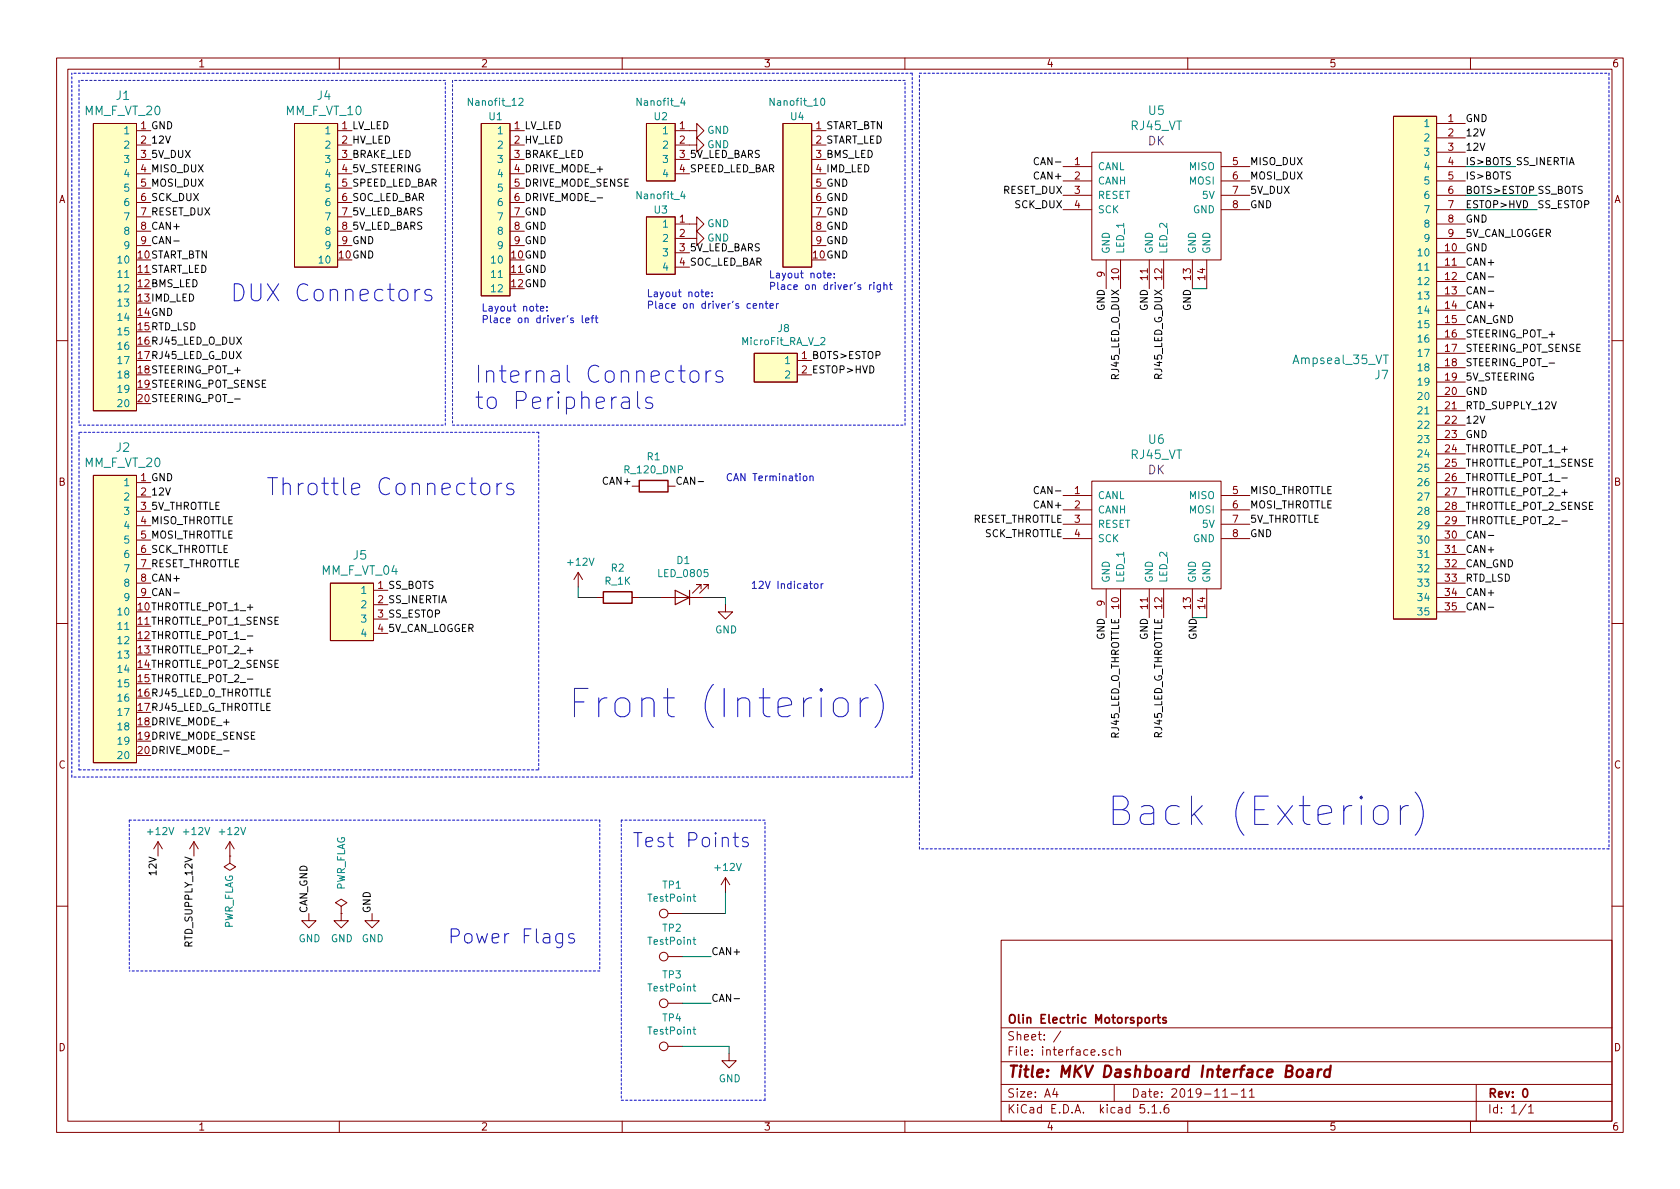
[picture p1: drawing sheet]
<svg xmlns="http://www.w3.org/2000/svg" width="297mm" height="210mm" viewBox="0 0 297 210" stroke-linecap="round" stroke-linejoin="round" font-family="sans-serif">
<g fill="none" stroke="#840000" stroke-width=".18">
<path d="M10 10.3h277v189.9h-277zM12 12.2h273v186.1h-273zM60 10.3v1.9M110 10.3v1.9M160 10.3v1.9M210 10.3v1.9M260 10.3v1.9M16.5 21.8h7.6v50.8h-7.6zM24.1 23.1h2.6M24.1 25.6h2.6M24.1 28.2h2.6M24.1 30.7h2.6"/>
<path d="M24.1 33.3h2.6M24.1 35.8h2.6M24.1 38.3h2.6M52.1 21.8h7.6v25.4h-7.6zM59.7 23.1h2.5M59.7 25.6h2.5M59.7 28.2h2.5M59.7 30.7h2.5M59.7 33.3h2.5M59.7 35.8h2.5M59.7 38.3h2.5M85.1 21.8h5.1v30.5h-5.1z"/>
<path d="M90.2 23.1h2.5M90.2 25.6h2.5M90.2 28.2h2.5M90.2 30.7h2.5M90.2 33.3h2.5M90.2 35.8h2.5M90.2 38.3h2.5M114.3 21.8h5.1v10.2h-5.1zM114.3 38.3h5.1v10.2h-5.1zM119.4 39.6h3.8v-1.3l1.3 1.3-1.3 1.3v-1.3M119.4 25.6h3.8v-1.2l1.3 1.2-1.3 1.3v-1.3M119.4 23.1h3.8v-1.3l1.3 1.3-1.3 1.3v-1.3"/>
<path d="M119.4 28.2h2.5M119.4 30.7h2.5M138.4 21.8h5.1v25.4h-5.1zM143.5 23.1h2.5M143.5 25.6h2.5M143.5 28.2h2.5M143.5 30.7h2.5M143.5 33.3h2.5M143.5 35.8h2.5M143.5 38.3h2.5M188 29.5h5M188 32h5"/>
<path d="M188 34.5h5M188 37.1h5M193 26.9h22.9v19.1h-22.9zM215.9 29.5h5.1M215.9 32h5.1M215.9 34.5h5.1M215.9 37.1h5.1M246.4 20.6h7.6v88.9h-7.6zM254 29.5h5.1M254 32h5.1M254 34.5h5.1M254 37.1h5.1"/>
<path d="M254 21.8h5.1M254 24.4h5.1M254 26.9h5.1M254 39.6h5.1M24.1 40.9h2.6M24.1 43.4h2.6M59.7 40.9h2.5M59.7 43.4h2.5M90.2 40.9h2.5M90.2 43.4h2.5M119.4 42.2h3.8v-1.3l1.3 1.3-1.3 1.2v-1.2M119.4 44.7h2.5"/>
<path d="M119.4 47.2h2.5M143.5 40.9h2.5M143.5 43.4h2.5M195.6 46v5M198.1 46v5M203.2 46v5M205.7 46v5M210.8 46v5M213.4 46v5M254 44.7h5.1M254 47.2h5.1M254 49.8h5.1"/>
<path d="M254 52.3h5.1M254 54.9h5.1M254 57.4h5.1M254 59.9h5.1M254 42.2h5.1M10 60.2h2M133.3 62.5h7.7v5.1h-7.7zM141 63.7h2.5M141 66.3h2.5M254 62.5h5.1M254 65h5.1M254 67.6h5.1"/>
<path d="M254 70.1h5.1M254 72.6h5.1M254 75.2h5.1M254 77.7h5.1M285 60.2h2M16.5 84.1h7.6v50.8h-7.6zM24.1 85.3h2.6M24.1 87.9h2.6M24.1 90.4h2.6M24.1 93h2.6M24.1 95.5h2.6M24.1 98h2.6"/>
<path d="M111.8 86h1.2M118.1 86h1.3M188 87.6h5M188 90.2h5M188 92.7h5M188 95.2h5M193 85.1h22.9v19h-22.9zM215.9 87.6h5.1M215.9 90.2h5.1M215.9 92.7h5.1M215.9 95.2h5.1M254 85.3h5.1"/>
<path d="M254 87.9h5.1M254 90.4h5.1M254 93h5.1M254 95.5h5.1M254 98h5.1M254 80.3h5.1M254 82.8h5.1M10 110.3h2M24.1 105.7h2.6M24.1 100.6h2.6M24.1 103.1h2.6M58.4 103.1h7.6v10.2h-7.6z"/>
<path d="M66 104.4h2.6M66 106.9h2.6M66 109.5h2.6M66 112h2.6M102.2 101.2l-.7 1.3M102.2 101.2v2.6M102.2 101.2l.8 1.3M105.4 105.7h1.3M111.8 105.7h1.2M116.8 105.7h7.7M124 104.1v-.7h-.8h.8l-1.6 1.5M125.2 104.1v-.7h-.7h.7l-1.5 1.5"/>
<path d="M128.3 106.9v1.3h1.2l-1.2 1.3-1.3-1.3h1.3M195.6 104.1v5.1M198.1 104.1v5.1M203.2 104.1v5.1M205.7 104.1v5.1M210.8 104.1v5.1M213.4 104.1v5.1M254 105.7h5.1M254 100.6h5.1M254 103.1h5.1M254 108.2h5.1M285 110.3h2"/>
<path d="M27.9 148.8l-.7 1.3M27.9 148.8v2.6M27.9 148.8l.8 1.3M34.3 148.8l-.8 1.3M34.3 148.8v2.6M34.3 148.8l.8 1.3M40.6 151.4v1.2l1.1 .7-1.1 .6-1-.6 1-.7M40.6 151.4h.1M40.6 148.8l-.7 1.3M40.6 148.8v2.6M40.6 148.8l.8 1.3M128.3 155.2l-.8 1.3"/>
<path d="M128.3 155.2v2.5M128.3 155.2l.7 1.3M10 160.2h2M54.6 161.5v1.3h1.3l-1.3 1.3-1.3-1.3h1.3M60.3 161.5v1.3h1.3l-1.3 1.3-1.2-1.3h1.2M60.3 160.3l1-.7-1-.6-1 .6 1 .7v1.2M60.3 161.5h.1M65.8 161.5v1.3h1.3l-1.3 1.3-1.3-1.3h1.3M118.1 161.5h2.5M118.1 169.2h2.5M118.1 177.4h2.5M177 166.3h108v32h-108z"/>
<path d="M285 160.2h2M60 198.3v1.9M110 198.3v1.9M118.1 185h2.5M128.9 186.3v1.3h1.3l-1.3 1.2-1.3-1.2h1.3M160 198.3v1.9M177 194.8h108M177 191.8h108M177 187.8h108M177 181.8h108M186.5 192.5l-.4 1h1M186.8 193v1"/>
<path d="M187.6 182.3l-1.3 2M195.5 185.7l-.4-.1-.2 .2 .1 .2 .5 .2v.3h-.6M196.8 185.7l-.4-.1-.3 .3 .1 .6 .2 .1 .4-.1M197 191.8v3M197.5 185.7l.2-.1 .3 .1 .1 .9M197.5 185.1v1.5M202.3 195.3h-.7l-.1 .7 .3-.1 .5 .1 .1 .2-.1 .5-.2 .1-.6-.1M203 196.7v.1M203.7 195.8l.4-.5v1.5M203.7 196.8h.8M205.2 196.7v.1M206.6 195.3a.62 .62 0 0 0-.8 .7l.1 .7 .2 .1 .5-.1 .1-.5-.1-.2-.5-.1-.3 .3"/>
<path d="M210 198.3v1.9M216.2 193l.4-.5v1.5M216.2 194h.8M217.7 193.5h1.1M219.5 193l.4-.5v1.5M219.5 194h.8M220.9 193l.4-.5v1.5M220.9 194h.9M260 198.3v1.9M261 191.8v6.5M269.8 195.2l-1.2 2M270.3 195.8l.4-.5v1.5"/>
<path d="M270.3 196.8h.8"/>
<circle cx="117.3" cy="161.5" r=".76"/>
<circle cx="117.3" cy="169.2" r=".76"/>
<circle cx="117.3" cy="177.4" r=".76"/>
<circle cx="117.3" cy="185" r=".76"/>
</g>
<path d="M203.9 179.9v1M204.3 179.9l-.3 .1-.1 .2M204.6 179.9h.6M204.8 179.4v1.3l.4 .2M206.2 180a.37 .37 0 0 0-.6 .1l.1 .3 .5 .1v.1l-.2 .3-.4-.1M269.4 192.7l.2-.2a.8 .8 0 0 1 .5 .8 .8 .8 0 0 1-.5 .7l-.2-.1-.2-.4z" fill="none" stroke="#840000" stroke-width=".3"/>
<path d="M229.4 189.3a.54 .54 0 0 1 .6-.2 .54 .54 0 0 1 .4 .4l-.1 .6a.56 .56 0 0 1-.5 .4 .56 .56 0 0 1-.6-.4zM231.3 189.2h.7v1.2M232.1 189.6l-.7 .1a.4 .4 0 0 0-.3 .3 .4 .4 0 0 0 .2 .4l.7-.1M233.1 189.1l-.2 1.3M233.7 189.1a.54 .54 0 0 0-.7 .4M235.2 189.2a.68 .68 0 0 0-1 .3l-.1 .6 .2 .2 .1 .1 .6-.1M235.3 188.4l-.3 2" fill="none" stroke="#840000" stroke-width=".41"/>
<g fill="#ffffc2" stroke="#ffffc2" stroke-width=".18">
<path d="M133.3 62.5h7.7v5.1h-7.7z"/>
<path d="M16.5 21.8h7.6v50.8h-7.6z"/>
<path d="M16.5 84.1h7.6v50.8h-7.6z"/>
<path d="M52.1 21.8h7.6v25.4h-7.6z"/>
<path d="M58.4 103.1h7.6v10.2h-7.6z"/>
<path d="M246.4 20.6h7.6v88.9h-7.6z"/>
<path d="M114.3 21.8h5.1v10.2h-5.1z"/>
<path d="M114.3 38.3h5.1v10.2h-5.1z"/>
<path d="M138.4 21.8h5.1v25.4h-5.1z"/>
<path d="M85.1 21.8h5.1v30.5h-5.1z"/>
</g>
<g fill="none" stroke="#008484" stroke-width=".18">
<path d="M91.8 17.5l.5-.1 .2 .3-.1 .2-.7 .7h.8M120.7 17.3l-.3 .9h.8M121 17.8v.8M145.2 17.5l.2-.1a.69 .69 0 0 1 .4 .6 .69 .69 0 0 1-.4 .6l-.2-.1-.1-.3zM120.7 33.8l-.3 .9h.8M121 34.3v.8M145.1 59.8l.5-.1 .2 .3v.2l-.7 .8h.7M244.6 62.8h.9M122.5 158.5h.5M122.7 158.1v1.1l.3 .2M122.5 166.2h.5M122.5 174.4h.5"/>
<path d="M122.7 165.7v1.1l.3 .2M122.7 174v1.1l.3 .2M122.5 182h.5M122.7 181.6v1.1l.3 .2"/>
</g>
<path d="M113 85h5.1v2h-5.1zM106.7 104.6h5.1v2.1h-5.1z" fill="none" stroke="#840000" stroke-width=".25"/>
<path d="M119.4 104.4l2.5 1.3-2.5 1.2zM121.9 104.4v2.5" fill="none" stroke="#840000" stroke-width=".2"/>
<g fill="none" stroke="#0000c2" stroke-width=".18" stroke-dasharray=".4 .4">
<path d="M14 14.2v61M78.7 14.2h-64.7M80 14.2v61M160 14.2h-80M161.3 12.9v124.5M161.3 12.9h-148.6M162.6 12.9h121.9M284.5 12.9v137.2M14 75.2h64.7M14 76.4v59.7M78.7 75.2v-61M80 75.2h80"/>
<path d="M95.2 76.4h-81.2M160 75.2v-61M12.7 137.4v-124.5M14 136.1h81.2M95.2 136.1v-59.7M161.3 137.4h-148.6M22.9 145h83.1M22.9 145v26.7M106 145v26.7M109.9 145v49.6M135.3 145h-25.4M162.6 150.1v-137.2"/>
<path d="M284.5 150.1h-121.9M106 171.7h-83.1M109.9 194.6h25.4M135.3 194.6v-49.6"/>
</g>
<path d="M259.1 37.1h12.7M259.1 29.5h8.9M259.1 34.5h12.7M210.8 51h2.6M102.2 103.8v1.9h3.2M113 105.7h3.8M124.5 105.7h3.8v1.2M210.8 109.2h2.6M128.3 157.7v3.8h-7.7M120.6 169.2h5.1M120.6 177.4h5.1M120.6 185h8.3v1.3" fill="none" stroke="#008400" stroke-width=".18"/>
<g fill="none" stroke="#000" stroke-width=".18">
<path d="M105.6 35h1M183.6 28a.6 .6 0 0 0-.8 .4 .6 .6 0 0 0 .6 .7l.2-.1M30.7 42.6h1M263.1 51.5h1M263.1 49h1M41.5 70.6h1M273.9 64.2h1M123.4 85.2h1M183.6 86.2a.6 .6 0 0 0-.8 .4 .6 .6 0 0 0 .6 .7l.2-.1M263.1 94.7h1M30.7 104.8h1M263.1 107.4h1"/>
<path d="M39.5 132.8h1M129.8 176.6h1"/>
</g>
<g fill="none" stroke="#0000c2" stroke-width=".18">
<path d="M73.4 51.2v2M74.2 51.2a.82 .82 0 0 0-.8 .6M76.3 51.3a.7 .7 0 0 0-1.2 .3l.1 .4 1.1 .3 .1 .3-.1 .4-.4 .2h-.5l-.3-.2M95.6 54.6l.6-.1-.1-.3h-.4l-.1 .2v.6h.5M96.7 54.9v.1M96.7 54.2v.2M102.9 55.8v1.1l.2 .2M103.5 56.6l.6-.1v-.2l-.4-.1-.2 .2 .1 .6h.5M104.5 56.2h.5M105 55.8l-.3 .2v1.1M105.2 56.2h.5M105.4 55.8v1.1l.3 .2"/>
<path d="M124.8 52l.6-.1-.1-.2-.4-.1-.1 .2v.6h.5M125.9 52.3v.2M125.9 51.7v.1M133.2 54.1l.6-.1-.1-.3h-.4l-.1 .2v.6h.5M134.3 53.8l.2-.1h.3l.1 .8M134.3 53.7v.8M135.3 53.7h.5M135.5 53.3v1.1l.3 .1M136.1 54.1l.6-.1v-.3h-.4l-.2 .2 .1 .6h.5M137.3 53.7v.8M137.6 53.7l-.3 .2M146.4 48.7l.6-.1-.1-.2-.4-.1-.1 .2v.6h.5"/>
<path d="M147.5 49v.1M147.5 48.4v.1M153.7 50.4v.8M154.1 50.4h-.3l-.1 .2M154.5 49.9v.2M154.5 50.4v.8M155.7 50.4v1l-.3 .2h-.3M155.7 50.4h-.4l-.2 .2 .1 .5h.5M156.3 50.5l.2-.1h.3v.8M156.3 49.9v1.3M157.3 50.4h.4M157.4 49.9v1.1l.3 .2"/>
<path d="M110 70.4l.3-.2h.6l.3 .2 .1 .3v1.5M111.3 70.9l-.3 .2h-.7a.59 .59 0 0 0-.5 .6 .59 .59 0 0 0 .5 .5h.7l.3-.1M112.7 69.2v2.6l.2 .3 .2 .1M115.3 70.4a.7 .7 0 0 0-1.2 .3l.2 .4 1 .3 .1 .2-.1 .5-.3 .1h-.6l-.3-.1M122.1 65.9a.83 .83 0 0 1 1.5 .3v.8a.81 .81 0 0 1-.8 .6 .81 .81 0 0 1-.8-.6v-.8zM124.8 65.6v2M125.7 65.6a.77 .77 0 0 0-.9 .6M127.7 65.7l-.7-.1-.3 .1-.1 .3 .1 .4 1 .3 .1 .3-.1 .4-.3 .2h-.6l-.2-.2M85.2 85.7a.81 .81 0 0 1 .8-.2 .81 .81 0 0 1 .6 .5v.9a.81 .81 0 0 1-.8 .6 .81 .81 0 0 1-.8-.6v-.9zM87.9 85.5v2M88.7 85.5a.77 .77 0 0 0-.8 .5M90.7 85.6l-.3-.1h-.4l-.3 .1-.1 .3 .1 .4 1 .3 .2 .3-.2 .4-.3 .2h-.5l-.3-.2"/>
<path d="M142.1 84.2h.3l.3 .2-.2 .6h-.3l-.1-.1zM143.2 84.3l.2-.1h.3l.1 .8M143.2 84.2v.8M144 103.3l.2-.1 .4 .1v.5l-.1 .2-.3 .1-.2-.2zM145.2 103.2v.9M145.5 103.2l-.2 .1-.1 .1M147.8 123.6a1.39 1.39 0 0 1 2.2 .8v1.4a1.36 1.36 0 0 1-1.3 1 1.36 1.36 0 0 1-1.4-1v-1.4zM152.1 123.4v3.3M153.5 123.4a1.27 1.27 0 0 0-1.4 1M154.7 121a5.7 5.7 0 0 1 0 7.6M129.6 148.1h1M130 147.2v2.2l.1 .2 .5 .1"/>
<path d="M132.2 148.2l-.6-.1-.2 .1-.1 .2 .1 .4 .8 .2 .1 .2-.1 .4-.2 .1-.7-.1M243.1 142.9a1.36 1.36 0 0 1 1.3-.5 1.36 1.36 0 0 1 1 1v1.5a1.36 1.36 0 0 1-1.3 .9 1.36 1.36 0 0 1-1.3-.9v-1.5zM247.6 142.5v3.3M249 142.5a1.23 1.23 0 0 0-1.4 .9M250.2 140.1a5.8 5.8 0 0 1 0 7.6M101.5 165.2l-.6-.1-.3 .1-.1 .2 .1 .4 .9 .2 .1 .3-.1 .3-.3 .1-.7-.1"/>
</g>
<g font-size="7" fill="#0000c2">
<text x="100.3" y="127">Front (Interior)</text>
<text x="195.6" y="146">Back (Exterior)</text>
</g>
<g font-size="4.2" fill="#0000c2">
<text x="40.6" y="53.3">DUX Connectors</text>
<text x="83.8" y="67.7">Internal Connectors</text>
<text x="83.8" y="72.4">to Peripherals</text>
<text x="47" y="87.6">Throttle Connectors</text>
</g>
<g font-size="3.5" fill="#0000c2">
<text x="111.8" y="149.9">Test Points</text>
<text x="79.1" y="166.9">Power Flags</text>
</g>
<text font-size="2.8" fill="#840000" x="178" y="190.5">Title: MKV Dashboard Interface Board</text>
<g font-size="2.1" fill="#008484">
<text x="20.6" y="17.7">J1</text>
<text x="56.1" y="17.7">J4</text>
<text x="15" y="20.4">MM_F_VT_20</text>
<text x="50.6" y="20.4">MM_F_VT_10</text>
<text x="200" y="23">RJ45_VT</text>
<text x="203.1" y="20.3">U5</text>
<text x="228.9" y="64.4">Ampseal_35_VT</text>
<text x="243.1" y="67.1">J7</text>
<text x="15" y="82.6">MM_F_VT_20</text>
<text x="20.6" y="79.9">J2</text>
<text x="200" y="81.2">RJ45_VT</text>
<text x="203.1" y="78.5">U6</text>
<text x="56.9" y="101.6">MM_F_VT_04</text>
<text x="62.5" y="99">J5</text>
</g>
<g font-size="2.1" fill="#840084">
<text x="202.9" y="25.7">DK</text>
<text x="202.9" y="83.9">DK</text>
</g>
<g font-size="2.1" fill="#840000">
<text x="178" y="184">Sheet: /</text>
<text x="178" y="181">Olin Electric Motorsports</text>
<text x="178" y="186.7">File: interface.sch</text>
<text x="178" y="196.9">KiCad E.D.A. kicad 5.1.6</text>
<text x="178" y="194.1">Size: A4</text>
<text x="200" y="194.1">Date: 2019-11-11</text>
<text x="263" y="194.1">Rev: 0</text>
<text x="263" y="196.9">Id: 1/1</text>
</g>
<g font-size="1.8" fill="#840000">
<text x="35" y="11.9">1</text>
<text x="85" y="11.9">2</text>
<text x="135" y="11.9">3</text>
<text x="185" y="11.9">4</text>
<text x="235" y="11.9">5</text>
<text x="285" y="11.9">6</text>
<text x="120.2" y="22.9">1</text>
<text x="256.1" y="21.6">1</text>
<text x="24.9" y="25.4">2</text>
<text x="24.9" y="27.9">3</text>
<text x="120.2" y="25.4">2</text>
<text x="120.2" y="27.9">3</text>
<text x="190" y="29.2">1</text>
<text x="218" y="29.2">5</text>
<text x="256.1" y="24.1">2</text>
<text x="256.1" y="26.7">3</text>
<text x="256.1" y="29.2">4</text>
<text x="10.4" y="35.9">A</text>
<text x="60.5" y="30.5">4</text>
<text x="190" y="31.7">2</text>
<text x="190" y="34.3">3</text>
<text x="218" y="31.7">6</text>
<text x="218" y="34.3">7</text>
<text x="256.1" y="31.7">5</text>
<text x="256.1" y="34.3">6</text>
<text x="285.4" y="35.9">A</text>
<text x="60.5" y="38.1">7</text>
<text x="60.5" y="40.6">8</text>
<text x="120.2" y="39.4">1</text>
<text x="120.2" y="41.9">2</text>
<text x="190" y="36.8">4</text>
<text x="218" y="36.8">8</text>
<text x="256.1" y="36.8">7</text>
<text x="256.1" y="39.4">8</text>
<text x="256.1" y="41.9">9</text>
<text x="120.2" y="44.4">3</text>
<text x="255.6" y="44.4">10</text>
<text x="255.6" y="47">11</text>
<text x="195.3" y="49" transform="rotate(-90 195.3 49)">9</text>
<text x="197.9" y="49.5" transform="rotate(-90 197.9 49.5)">10</text>
<text x="202.9" y="49.5" transform="rotate(-90 202.9 49.5)">11</text>
<text x="205.5" y="49.5" transform="rotate(-90 205.5 49.5)">12</text>
<text x="210.6" y="49.5" transform="rotate(-90 210.6 49.5)">13</text>
<text x="213.1" y="49.5" transform="rotate(-90 213.1 49.5)">14</text>
<text x="255.6" y="49.5">12</text>
<text x="255.6" y="52.1">13</text>
<text x="255.6" y="54.6">14</text>
<text x="255.6" y="57.1">15</text>
<text x="255.6" y="59.7">16</text>
<text x="255.6" y="62.2">17</text>
<text x="255.6" y="64.8">18</text>
<text x="255.6" y="67.3">19</text>
<text x="255.6" y="69.8">20</text>
<text x="255.6" y="72.4">21</text>
<text x="255.6" y="74.9">22</text>
<text x="255.6" y="77.5">23</text>
<text x="255.6" y="80">24</text>
<text x="255.6" y="82.5">25</text>
<text x="10.4" y="85.9">B</text>
<text x="24.9" y="87.6">2</text>
<text x="190" y="87.4">1</text>
<text x="190" y="89.9">2</text>
<text x="218" y="87.4">5</text>
<text x="218" y="89.9">6</text>
<text x="255.6" y="85.1">26</text>
<text x="255.6" y="87.6">27</text>
<text x="285.4" y="85.9">B</text>
<text x="24.9" y="90.2">3</text>
<text x="190" y="92.5">3</text>
<text x="190" y="95">4</text>
<text x="218" y="92.5">7</text>
<text x="218" y="95">8</text>
<text x="255.6" y="90.2">28</text>
<text x="255.6" y="92.7">29</text>
<text x="255.6" y="95.2">30</text>
<text x="255.6" y="97.8">31</text>
<text x="255.6" y="100.3">32</text>
<text x="195.3" y="107.2" transform="rotate(-90 195.3 107.2)">9</text>
<text x="197.9" y="107.6" transform="rotate(-90 197.9 107.6)">10</text>
<text x="202.9" y="107.6" transform="rotate(-90 202.9 107.6)">11</text>
<text x="205.5" y="107.6" transform="rotate(-90 205.5 107.6)">12</text>
<text x="210.6" y="107.6" transform="rotate(-90 210.6 107.6)">13</text>
<text x="213.1" y="107.6" transform="rotate(-90 213.1 107.6)">14</text>
<text x="255.6" y="102.9">33</text>
<text x="255.6" y="105.4">34</text>
<text x="255.6" y="107.9">35</text>
<text x="66.8" y="111.8">4</text>
<text x="10.4" y="135.9">C</text>
<text x="285.4" y="135.9">C</text>
<text x="10.4" y="185.9">D</text>
<text x="285.4" y="185.9">D</text>
<text x="35" y="199.9">1</text>
<text x="85" y="199.9">2</text>
<text x="135" y="199.9">3</text>
<text x="185" y="199.9">4</text>
<text x="235" y="199.9">5</text>
<text x="285" y="199.9">6</text>
</g>
<g font-size="1.8" fill="#008484">
<text x="22.1" y="23.7">1</text>
<text x="57.7" y="23.7">1</text>
<text x="83.1" y="18.7">Nanofit_12</text>
<text x="86.5" y="21.3">U1</text>
<text x="88.2" y="23.7">1</text>
<text x="112.8" y="18.7">Nanofit_4</text>
<text x="115.7" y="21.3">U2</text>
<text x="117.4" y="23.7">1</text>
<text x="125" y="23.7">GND</text>
<text x="136.4" y="18.7">Nanofit_10</text>
<text x="139.9" y="21.3">U4</text>
<text x="252" y="22.5">1</text>
<text x="22.1" y="26.3">2</text>
<text x="22.1" y="28.8">3</text>
<text x="57.7" y="26.3">2</text>
<text x="57.7" y="28.8">3</text>
<text x="88.2" y="26.3">2</text>
<text x="88.2" y="28.8">3</text>
<text x="117.4" y="26.3">2</text>
<text x="117.4" y="28.8">3</text>
<text x="125" y="26.2">GND</text>
<text x="252" y="25">2</text>
<text x="252" y="27.6">3</text>
<text x="22.1" y="31.4">4</text>
<text x="22.1" y="33.9">5</text>
<text x="57.7" y="31.4">4</text>
<text x="57.7" y="33.9">5</text>
<text x="88.2" y="31.4">4</text>
<text x="88.2" y="33.9">5</text>
<text x="112.8" y="35.2">Nanofit_4</text>
<text x="117.4" y="31.4">4</text>
<text x="194.1" y="30.1">CANL</text>
<text x="194.1" y="32.6">CANH</text>
<text x="194.1" y="35.2">RESET</text>
<text x="210.4" y="30.1">MISO</text>
<text x="210.4" y="32.6">MOSI</text>
<text x="212.7" y="35.2">5V</text>
<text x="252" y="30.1">4</text>
<text x="252" y="32.6">5</text>
<text x="252" y="35.2">6</text>
<text x="22.1" y="36.4">6</text>
<text x="22.1" y="39">7</text>
<text x="22.1" y="41.5">8</text>
<text x="57.7" y="36.4">6</text>
<text x="57.7" y="39">7</text>
<text x="57.7" y="41.5">8</text>
<text x="88.2" y="36.4">6</text>
<text x="88.2" y="39">7</text>
<text x="88.2" y="41.5">8</text>
<text x="115.7" y="37.8">U3</text>
<text x="117.4" y="40.3">1</text>
<text x="125" y="40.2">GND</text>
<text x="194.1" y="37.7">SCK</text>
<text x="210.9" y="37.7">GND</text>
<text x="252" y="37.7">7</text>
<text x="252" y="40.3">8</text>
<text x="21.2" y="46.6">10</text>
<text x="22.1" y="44.1">9</text>
<text x="56.7" y="46.6">10</text>
<text x="57.7" y="44.1">9</text>
<text x="87.2" y="46.6">10</text>
<text x="88.2" y="44.1">9</text>
<text x="117.4" y="42.8">2</text>
<text x="117.4" y="45.3">3</text>
<text x="117.4" y="47.9">4</text>
<text x="125" y="42.7">GND</text>
<text x="196.2" y="45" transform="rotate(-90 196.2 45)">GND</text>
<text x="198.8" y="45" transform="rotate(-90 198.8 45)">LED_1</text>
<text x="203.8" y="45" transform="rotate(-90 203.8 45)">GND</text>
<text x="206.4" y="45" transform="rotate(-90 206.4 45)">LED_2</text>
<text x="211.5" y="45" transform="rotate(-90 211.5 45)">GND</text>
<text x="214" y="45" transform="rotate(-90 214 45)">GND</text>
<text x="251" y="45.3">10</text>
<text x="251" y="47.9">11</text>
<text x="252" y="42.8">9</text>
<text x="21.2" y="49.1">11</text>
<text x="21.2" y="51.7">12</text>
<text x="87.2" y="49.1">11</text>
<text x="87.2" y="51.7">12</text>
<text x="251" y="50.4">12</text>
<text x="251" y="53">13</text>
<text x="21.2" y="54.2">13</text>
<text x="21.2" y="56.8">14</text>
<text x="21.2" y="59.3">15</text>
<text x="137.6" y="58.7">J8</text>
<text x="251" y="55.5">14</text>
<text x="251" y="58">15</text>
<text x="21.2" y="61.8">16</text>
<text x="21.2" y="64.4">17</text>
<text x="131.3" y="61">MicroFit_RA_V_2</text>
<text x="139" y="64.4">1</text>
<text x="251" y="60.6">16</text>
<text x="251" y="63.1">17</text>
<text x="251" y="65.7">18</text>
<text x="21.2" y="66.9">18</text>
<text x="21.2" y="69.5">19</text>
<text x="139" y="66.9">2</text>
<text x="251" y="68.2">19</text>
<text x="251" y="70.7">20</text>
<text x="21.2" y="72">20</text>
<text x="251" y="73.3">21</text>
<text x="251" y="75.8">22</text>
<text x="110.6" y="83.7">R_120_DNP</text>
<text x="114.5" y="81.4">R1</text>
<text x="251" y="78.4">23</text>
<text x="251" y="80.9">24</text>
<text x="251" y="83.4">25</text>
<text x="22.1" y="86">1</text>
<text x="22.1" y="88.5">2</text>
<text x="194.1" y="88.3">CANL</text>
<text x="210.4" y="88.3">MISO</text>
<text x="251" y="86">26</text>
<text x="251" y="88.5">27</text>
<text x="22.1" y="91.1">3</text>
<text x="22.1" y="93.6">4</text>
<text x="194.1" y="90.8">CANH</text>
<text x="194.1" y="93.3">RESET</text>
<text x="194.1" y="95.9">SCK</text>
<text x="210.4" y="90.8">MOSI</text>
<text x="210.9" y="95.9">GND</text>
<text x="212.7" y="93.3">5V</text>
<text x="251" y="91.1">28</text>
<text x="251" y="93.6">29</text>
<text x="22.1" y="96.1">5</text>
<text x="22.1" y="98.7">6</text>
<text x="22.1" y="101.2">7</text>
<text x="100.5" y="100">+12V</text>
<text x="108.1" y="101.1">R2</text>
<text x="119.7" y="99.7">D1</text>
<text x="251" y="96.1">30</text>
<text x="251" y="98.7">31</text>
<text x="251" y="101.2">32</text>
<text x="22.1" y="103.8">8</text>
<text x="22.1" y="106.3">9</text>
<text x="64" y="105">1</text>
<text x="64" y="107.6">2</text>
<text x="107" y="103.4">R_1K</text>
<text x="116.6" y="102.1">LED_0805</text>
<text x="196.2" y="103.1" transform="rotate(-90 196.2 103.1)">GND</text>
<text x="198.8" y="103.1" transform="rotate(-90 198.8 103.1)">LED_1</text>
<text x="203.8" y="103.1" transform="rotate(-90 203.8 103.1)">GND</text>
<text x="206.4" y="103.1" transform="rotate(-90 206.4 103.1)">LED_2</text>
<text x="211.5" y="103.1" transform="rotate(-90 211.5 103.1)">GND</text>
<text x="214" y="103.1" transform="rotate(-90 214 103.1)">GND</text>
<text x="251" y="103.8">33</text>
<text x="251" y="106.3">34</text>
<text x="21.2" y="108.8">10</text>
<text x="21.2" y="111.4">11</text>
<text x="21.2" y="113.9">12</text>
<text x="64" y="110.1">3</text>
<text x="64" y="112.6">4</text>
<text x="126.4" y="112">GND</text>
<text x="251" y="108.8">35</text>
<text x="21.2" y="116.5">13</text>
<text x="21.2" y="119">14</text>
<text x="21.2" y="121.5">15</text>
<text x="21.2" y="124.1">16</text>
<text x="21.2" y="126.6">17</text>
<text x="21.2" y="129.2">18</text>
<text x="21.2" y="131.7">19</text>
<text x="21.2" y="134.2">20</text>
<text x="26.2" y="147.7">+12V</text>
<text x="32.6" y="147.7">+12V</text>
<text x="38.9" y="147.7">+12V</text>
<text x="126.6" y="154">+12V</text>
<text x="61" y="157.6" transform="rotate(-90 61 157.6)">PWR_FLAG</text>
<text x="114.8" y="159.5">TestPoint</text>
<text x="117.2" y="157.1">TP1</text>
<text x="41.2" y="164.4" transform="rotate(-90 41.2 164.4)">PWR_FLAG</text>
<text x="52.8" y="166.6">GND</text>
<text x="58.5" y="166.6">GND</text>
<text x="64" y="166.6">GND</text>
<text x="114.8" y="167.1">TestPoint</text>
<text x="117.2" y="164.8">TP2</text>
<text x="117.2" y="173">TP3</text>
<text x="114.8" y="175.3">TestPoint</text>
<text x="114.8" y="183">TestPoint</text>
<text x="117.2" y="180.6">TP4</text>
<text x="127.1" y="191.4">GND</text>
</g>
<g font-size="1.8">
<text x="24.9" y="22.9">1 GND</text>
<text x="60.5" y="22.9">1 LV_LED</text>
<text x="91" y="22.9">1 LV_LED</text>
<text x="144.3" y="22.9">1 START_BTN</text>
<text x="259.1" y="21.6">GND</text>
<text x="26.7" y="25.4">12V</text>
<text x="26.7" y="27.9">5V_DUX</text>
<text x="60.5" y="25.4">2 HV_LED</text>
<text x="60.5" y="27.9">3 BRAKE_LED</text>
<text x="91" y="25.4">2 HV_LED</text>
<text x="91" y="27.9">3 BRAKE_LED</text>
<text x="121.9" y="27.9">5V_LED_BARS</text>
<text x="144.3" y="25.4">2 START_LED</text>
<text x="144.3" y="27.9">3 BMS_LED</text>
<text x="183.5" y="29.2">CAN-</text>
<text x="221" y="29.2">MISO_DUX</text>
<text x="259.1" y="26.7">12V</text>
<text x="259.1" y="24.1">12V</text>
<text x="259.1" y="29.2">IS&gt;BOTS</text>
<text x="268" y="29.2">SS_INERTIA</text>
<text x="24.9" y="30.5">4 MISO_DUX</text>
<text x="24.9" y="33">5 MOSI_DUX</text>
<text x="24.9" y="35.6">6 SCK_DUX</text>
<text x="60.5" y="33">5 SPEED_LED_BAR</text>
<text x="60.5" y="35.6">6 SOC_LED_BAR</text>
<text x="62.2" y="30.5">5V_STEERING</text>
<text x="91" y="30.5">4 DRIVE_MODE_+</text>
<text x="91" y="33">5 DRIVE_MODE_SENSE</text>
<text x="91" y="35.6">6 DRIVE_MODE_-</text>
<text x="120.2" y="30.5">4 SPEED_LED_BAR</text>
<text x="144.3" y="30.5">4 IMD_LED</text>
<text x="144.3" y="33">5 GND</text>
<text x="144.3" y="35.6">6 GND</text>
<text x="177.3" y="34.3">RESET_DUX</text>
<text x="183.1" y="31.7">CAN+</text>
<text x="221" y="34.3">5V_DUX</text>
<text x="221" y="31.7">MOSI_DUX</text>
<text x="259.1" y="31.7">IS&gt;BOTS</text>
<text x="259.1" y="34.3">BOTS&gt;ESTOP SS_BOTS</text>
<text x="24.9" y="38.1">7 RESET_DUX</text>
<text x="24.9" y="40.6">8 CAN+</text>
<text x="62.2" y="40.6">5V_LED_BARS</text>
<text x="62.2" y="38.1">5V_LED_BARS</text>
<text x="91" y="38.1">7 GND</text>
<text x="91" y="40.6">8 GND</text>
<text x="144.3" y="38.1">7 GND</text>
<text x="144.3" y="40.6">8 GND</text>
<text x="179.5" y="36.8">SCK_DUX</text>
<text x="221" y="36.8">GND</text>
<text x="259.1" y="41.9">5V_CAN_LOGGER</text>
<text x="259.1" y="36.8">ESTOP&gt;HVD</text>
<text x="259.1" y="39.4">GND</text>
<text x="271.8" y="36.8">SS_ESTOP</text>
<text x="24.4" y="45.7">10START_BTN</text>
<text x="24.9" y="43.2">9 CAN-</text>
<text x="60" y="45.7">10GND</text>
<text x="60.5" y="43.2">9 GND</text>
<text x="90.5" y="45.7">10GND</text>
<text x="91" y="43.2">9 GND</text>
<text x="120.2" y="47">4 SOC_LED_BAR</text>
<text x="121.9" y="44.4">5V_LED_BARS</text>
<text x="143.8" y="45.7">10GND</text>
<text x="144.3" y="43.2">9 GND</text>
<text x="259.1" y="44.4">GND</text>
<text x="259.1" y="47">CAN+</text>
<text x="24.4" y="48.3">11START_LED</text>
<text x="24.4" y="50.8">12BMS_LED</text>
<text x="24.4" y="53.3">13IMD_LED</text>
<text x="90.5" y="48.3">11GND</text>
<text x="90.5" y="50.8">12GND</text>
<text x="259.1" y="52.1">CAN-</text>
<text x="259.1" y="49.5">CAN-</text>
<text x="24.4" y="55.9">14GND</text>
<text x="24.4" y="58.4">15RTD_LSD</text>
<text x="195.3" y="55" transform="rotate(-90 195.3 55)">GND</text>
<text x="202.9" y="55" transform="rotate(-90 202.9 55)">GND</text>
<text x="210.6" y="55" transform="rotate(-90 210.6 55)">GND</text>
<text x="259.1" y="59.7">STEERING_POT_+</text>
<text x="259.1" y="57.1">CAN_GND</text>
<text x="259.1" y="54.6">CAN+</text>
<text x="24.4" y="61">16RJ45_LED_O_DUX</text>
<text x="24.4" y="63.5">17RJ45_LED_G_DUX</text>
<text x="141.8" y="63.5">1 BOTS&gt;ESTOP</text>
<text x="259.1" y="64.8">STEERING_POT_-</text>
<text x="259.1" y="62.2">STEERING_POT_SENSE</text>
<text x="24.4" y="66">18STEERING_POT_+</text>
<text x="24.4" y="68.6">19STEERING_POT_SENSE</text>
<text x="24.4" y="71.1">20STEERING_POT_-</text>
<text x="141.8" y="66">2 ESTOP&gt;HVD</text>
<text x="197.9" y="66.9" transform="rotate(-90 197.9 66.9)">RJ45_LED_O_DUX</text>
<text x="205.5" y="66.9" transform="rotate(-90 205.5 66.9)">RJ45_LED_G_DUX</text>
<text x="259.1" y="69.8">GND</text>
<text x="259.1" y="67.3">5V_STEERING</text>
<text x="259.1" y="72.4">RTD_SUPPLY_12V</text>
<text x="259.1" y="74.9">12V</text>
<text x="259.1" y="77.5">GND</text>
<text x="259.1" y="80">THROTTLE_POT_1_+</text>
<text x="259.1" y="82.5">THROTTLE_POT_1_SENSE</text>
<text x="24.9" y="85.1">1 GND</text>
<text x="26.7" y="87.6">12V</text>
<text x="106.9" y="85.7">CAN+</text>
<text x="119.4" y="85.7">CAN-</text>
<text x="183.1" y="89.9">CAN+</text>
<text x="183.5" y="87.4">CAN-</text>
<text x="221" y="87.4">MISO_THROTTLE</text>
<text x="221" y="89.9">MOSI_THROTTLE</text>
<text x="259.1" y="85.1">THROTTLE_POT_1_-</text>
<text x="259.1" y="87.6">THROTTLE_POT_2_+</text>
<text x="24.9" y="92.7">4 MISO_THROTTLE</text>
<text x="24.9" y="95.2">5 MOSI_THROTTLE</text>
<text x="26.7" y="90.2">5V_THROTTLE</text>
<text x="171.7" y="92.5">RESET_THROTTLE</text>
<text x="173.8" y="95">SCK_THROTTLE</text>
<text x="221" y="92.5">5V_THROTTLE</text>
<text x="221" y="95">GND</text>
<text x="259.1" y="90.2">THROTTLE_POT_2_SENSE</text>
<text x="259.1" y="92.7">THROTTLE_POT_2_-</text>
<text x="259.1" y="95.2">CAN-</text>
<text x="24.9" y="97.8">6 SCK_THROTTLE</text>
<text x="24.9" y="100.3">7 RESET_THROTTLE</text>
<text x="259.1" y="97.8">CAN+</text>
<text x="259.1" y="100.3">CAN_GND</text>
<text x="24.4" y="107.9">10THROTTLE_POT_1_+</text>
<text x="24.9" y="102.9">8 CAN+</text>
<text x="24.9" y="105.4">9 CAN-</text>
<text x="66.8" y="104.1">1 SS_BOTS</text>
<text x="66.8" y="106.7">2 SS_INERTIA</text>
<text x="259.1" y="102.9">RTD_LSD</text>
<text x="259.1" y="105.4">CAN+</text>
<text x="259.1" y="107.9">CAN-</text>
<text x="24.4" y="110.5">11THROTTLE_POT_1_SENSE</text>
<text x="24.4" y="113">12THROTTLE_POT_1_-</text>
<text x="66.8" y="109.2">3 SS_ESTOP</text>
<text x="68.6" y="111.8">5V_CAN_LOGGER</text>
<text x="195.3" y="113.2" transform="rotate(-90 195.3 113.2)">GND</text>
<text x="202.9" y="113.2" transform="rotate(-90 202.9 113.2)">GND</text>
<text x="211.6" y="113.2" transform="rotate(-90 211.6 113.2)">GND</text>
<text x="24.4" y="115.6">13THROTTLE_POT_2_+</text>
<text x="24.4" y="118.1">14THROTTLE_POT_2_SENSE</text>
<text x="24.4" y="120.6">15THROTTLE_POT_2_-</text>
<text x="24.4" y="123.2">16RJ45_LED_O_THROTTLE</text>
<text x="24.4" y="125.7">17RJ45_LED_G_THROTTLE</text>
<text x="24.4" y="128.3">18DRIVE_MODE_+</text>
<text x="24.4" y="130.8">19DRIVE_MODE_SENSE</text>
<text x="197.9" y="130.7" transform="rotate(-90 197.9 130.7)">RJ45_LED_O_THROTTLE</text>
<text x="205.5" y="130.7" transform="rotate(-90 205.5 130.7)">RJ45_LED_G_THROTTLE</text>
<text x="24.4" y="133.3">20DRIVE_MODE_-</text>
<text x="27.7" y="154.5" transform="rotate(-90 27.7 154.5)">12V</text>
<text x="54.4" y="161.5" transform="rotate(-90 54.4 161.5)">CAN_GND</text>
<text x="65.5" y="161.5" transform="rotate(-90 65.5 161.5)">GND</text>
<text x="34" y="167.2" transform="rotate(-90 34 167.2)">RTD_SUPPLY_12V</text>
<text x="125.7" y="168.9">CAN+</text>
<text x="125.7" y="177.2">CAN-</text>
</g>
<g font-size="1.8" fill="#0000c2">
<text x="114.3" y="52.5">Layout note:</text>
<text x="135.9" y="49.2">Layout note:</text>
<text x="135.9" y="51.3">Place on driver's right</text>
<text x="85.1" y="55.1">Layout note:</text>
<text x="85.1" y="57.1">Place on driver's left</text>
<text x="114.3" y="54.6">Place on driver's center</text>
<text x="128.3" y="85.1">CAN Termination</text>
<text x="132.7" y="104.1">12V Indicator</text>
</g>
</svg>
